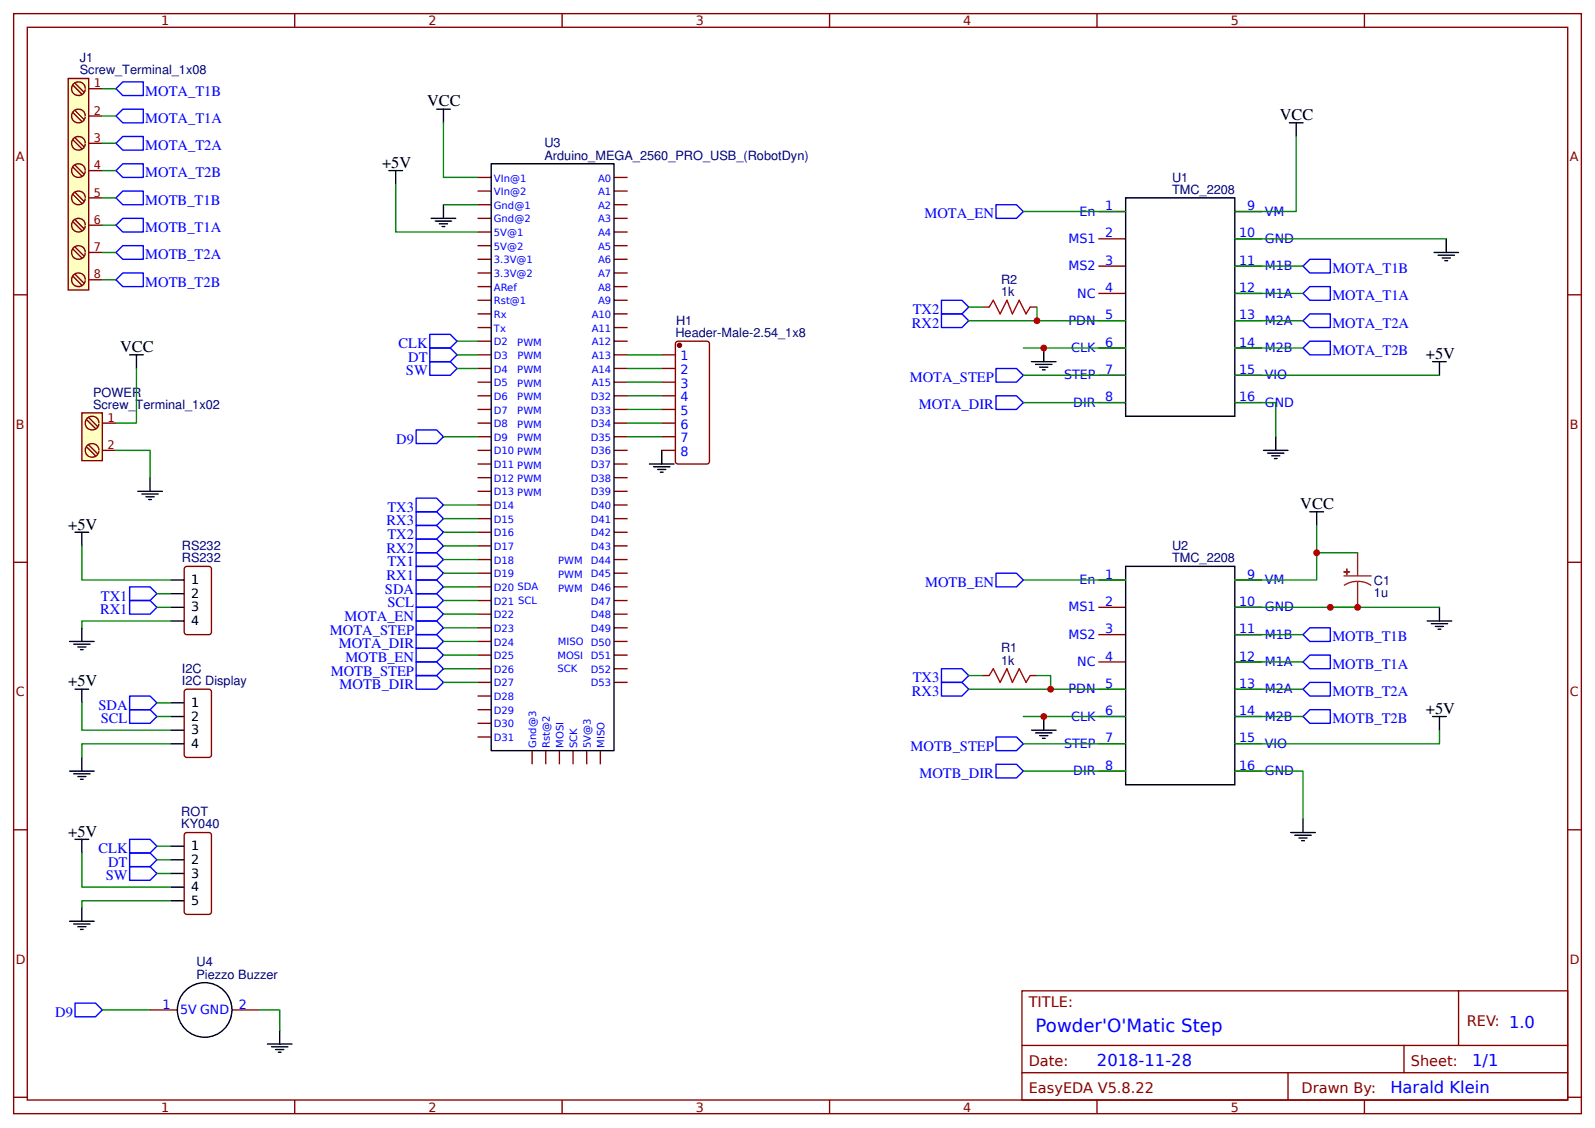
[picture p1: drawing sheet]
<svg xmlns="http://www.w3.org/2000/svg" width="309mm" height="219mm" viewBox="0 0 309 219" stroke-linecap="round" stroke-linejoin="round" font-family="sans-serif">
<g fill="none" stroke="#800" stroke-width=".26">
<path d="M2.6 2.6h304.1v213.3h-304.1zM5.3 5.3h298.7v208h-298.7zM57.1 2.6v2.7M109 2.6v2.7M160.9 2.6v2.7M212.7 2.6v2.7M264.6 2.6v2.7M92.6 34.4h2.6M92.6 37h2.6M92.6 39.7h2.6M119.1 34.4h2.6M119.1 37h2.6"/>
<path d="M119.1 39.7h2.6M2.6 57.1h2.7M92.6 42.3h2.6M92.6 45h2.6M92.6 47.6h2.6M92.6 50.3h2.6M92.6 52.9h2.6M92.6 55.6h2.6M92.6 58.2h2.6M119.1 42.3h2.6M119.1 45h2.6M119.1 47.6h2.6"/>
<path d="M119.1 50.3h2.6M119.1 52.9h2.6M119.1 55.6h2.6M119.1 58.2h2.6M190.5 59.5h1.3M199.8 59.5h1.3M213 41h5.3M213 46.3h5.3M213 51.6h5.3M213 56.9h5.3M239.4 41h5.3M239.4 46.3h5.3"/>
<path d="M239.4 51.6h5.3M239.4 56.9h5.3M304 57.1h2.7M92.6 60.9h2.6M92.6 63.5h2.6M92.6 66.1h2.6M92.6 68.8h2.6M92.6 71.4h2.6M92.6 74.1h2.6M92.6 76.7h2.6M92.6 79.4h2.6M119.1 60.9h2.6"/>
<path d="M119.1 63.5h2.6M119.1 66.1h2.6M119.1 68.8h2.6M119.1 71.4h2.6M119.1 74.1h2.6M119.1 76.7h2.6M119.1 79.4h2.6M213 62.2h5.3M213 67.5h5.3M213 72.8h5.3M213 78.1h5.3M239.4 62.2h5.3"/>
<path d="M239.4 67.5h5.3M239.4 72.8h5.3M239.4 78.1h5.3M92.6 82h2.6M92.6 84.7h2.6M92.6 87.3h2.6M92.6 90h2.6M92.6 92.6h2.6M92.6 95.2h2.6M92.6 97.9h2.6M119.1 82h2.6M119.1 84.7h2.6"/>
<path d="M119.1 87.3h2.6M119.1 90h2.6M119.1 92.6h2.6M119.1 95.2h2.6M119.1 97.9h2.6M2.6 109h2.7M92.6 100.5h2.6M92.6 103.2h2.6M92.6 105.8h2.6M92.6 108.5h2.6M92.6 111.1h2.6M92.6 113.8h2.6"/>
<path d="M92.6 116.4h2.6M92.6 119.1h2.6M119.1 100.5h2.6M119.1 103.2h2.6M119.1 105.8h2.6M119.1 108.5h2.6M119.1 111.1h2.6M119.1 113.8h2.6M119.1 116.4h2.6M119.1 119.1h2.6M213 112.4h5.3M213 117.7h5.3"/>
<path d="M239.4 112.4h5.3M239.4 117.7h5.3M304 109h2.7M92.6 121.7h2.6M92.6 124.4h2.6M92.6 127h2.6M92.6 129.6h2.6M92.6 132.3h2.6M92.6 134.9h2.6M92.6 137.6h2.6M119.1 121.7h2.6M119.1 124.4h2.6"/>
<path d="M119.1 127h2.6M119.1 129.6h2.6M119.1 132.3h2.6M190.5 131h1.3M199.8 131h1.3M213 123h5.3M213 128.3h5.3M213 133.6h5.3M213 138.9h5.3M239.4 123h5.3M239.4 128.3h5.3M239.4 133.6h5.3"/>
<path d="M239.4 138.9h5.3M92.6 140.2h2.6M92.6 142.9h2.6M103.2 145.5v2.7M105.8 145.5v2.7M108.5 145.5v2.7M111.1 145.5v2.7M113.8 145.5v2.7M116.4 145.5v2.7M213 144.2h5.3M213 149.5h5.3M239.4 144.2h5.3"/>
<path d="M239.4 149.5h5.3M2.6 160.9h2.7M304 160.9h2.7M198.2 192.1h105.8v21.2h-105.8zM282.8 192.1v10.6M2.6 212.7h2.7M57.1 213.3v2.6M109 213.3v2.6M160.9 213.3v2.6M198.2 202.7h105.8M198.2 208h105.8M212.7 213.3v2.6"/>
<path d="M249.8 208v5.3M264.6 213.3v2.6M272.3 202.7v5.3M304 212.7h2.7"/>
</g>
<g fill="none" stroke="#000" stroke-width=".26">
<path d="M75.4 33.1h2.7M76.7 33.1v2.6M84.7 21.2h2.6M86 21.2v2.6M86 39.7v2.6M95.2 31.7h23.9v113.8h-23.9zM218.3 38.4h21.1v42.3h-21.1zM250 23.8h2.7M251.4 23.8v2.7M83.6 42.3h4.8M84.4 42.9h3.2M85.2 43.4h1.6"/>
<path d="M85.7 43.9h.6M278.1 48.9h4.7M278.9 49.5h3.1M279.7 50h1.6M280.2 50.5h.5M280.5 46.3v2.6M277.8 70.1h2.7M279.1 70.1v2.7M245 87.3h4.8M245.8 87.8h3.2M246.6 88.4h1.6M247.1 88.9h.5"/>
<path d="M247.4 84.7v2.6M254 99.2h2.6M255.3 99.2v2.7M218.3 109.8h21.1v42.3h-21.1zM279.1 117.7v2.7M276.8 120.4h4.7M277.5 120.9h3.2M277.8 138.9h2.7M278.3 121.4h1.6M278.9 122h.5M279.1 138.9v2.7M252.7 158.7v2.7"/>
<path d="M250.3 161.4h4.8M251.1 161.9h3.2M251.9 162.5h1.6M252.4 163h.5"/>
</g>
<g fill="none" stroke="#080" stroke-width=".26">
<path d="M86 23.8v10.6h6.6M251.4 26.5v14.5h-12M187.9 59.5h2.6M198.4 41h19.9M201.1 59.5v2.7M239.4 46.3h41.1M187.9 62.2h30.4M198.4 72.8h19.9M198.4 78.1h19.9M239.4 78.1h8v6.6M239.4 72.8h39.7M86 97.9h6.6"/>
<path d="M86 119.1h6.6M86 100.5h6.6M86 103.2h6.6M86 105.8h6.6M86 108.5h6.6M86 111.1h6.6M86 113.8h6.6M86 116.4h6.6M198.4 112.4h19.9M239.4 117.7h39.7M255.3 101.9v10.5h-15.9M86 121.7h6.6"/>
<path d="M86 124.4h6.6M86 127h6.6M86 129.6h6.6M86 132.3h6.6M187.9 131h2.6M187.9 133.6h30.4M201.1 131h2.6v2.6M198.4 144.2h19.9M198.4 149.5h19.9M239.4 149.5h13.3v9.2M279.1 141.6v2.6h-39.7"/>
</g>
<g fill="none" stroke="#00f" stroke-width=".26">
<path d="M193.1 39.7h4l1.3 1.3-1.3 1.3h-4zM182.6 58.2h3.9l1.4 1.3-1.4 1.4h-3.9zM182.6 60.9h3.9l1.4 1.3-1.4 1.3h-3.9zM193.1 71.4h4l1.3 1.4-1.3 1.3h-4zM193.1 76.7h4l1.3 1.4-1.3 1.3h-4zM80.7 96.6h4l1.3 1.3-1.3 1.3h-4zM80.7 99.2h4l1.3 1.3-1.3 1.4h-4zM80.7 101.9h4l1.3 1.3-1.3 1.3h-4zM80.7 104.5h4l1.3 1.3-1.3 1.4h-4zM80.7 107.2h4l1.3 1.3-1.3 1.3h-4zM80.7 109.8h4l1.3 1.3-1.3 1.3h-4zM80.7 117.7h4l1.3 1.4-1.3 1.3h-4z"/>
<path d="M80.7 112.4h4l1.3 1.4-1.3 1.3h-4zM80.7 115.1h4l1.3 1.3-1.3 1.3h-4zM193.1 111.1h4l1.3 1.3-1.3 1.4h-4zM80.7 120.4h4l1.3 1.3-1.3 1.3h-4zM80.7 123h4l1.3 1.4-1.3 1.3h-4zM80.7 125.7h4l1.3 1.3-1.3 1.3h-4zM80.7 128.3h4l1.3 1.3-1.3 1.4h-4zM80.7 131h4l1.3 1.3-1.3 1.3h-4zM182.6 132.3h3.9l1.4 1.3-1.4 1.3h-3.9zM182.6 129.6h3.9l1.4 1.4-1.4 1.3h-3.9zM193.1 142.9h4l1.3 1.3-1.3 1.3h-4zM193.1 148.2h4l1.3 1.3-1.3 1.3h-4z"/>
</g>
<path d="M191.8 59.5l.8-1.3 1.3 2.7 1.4-2.7 1 2.7 1.3-2.7 1.4 2.7 .8-1.4M191.8 131l.8-1.4 1.3 2.7 1.4-2.7 1 2.7 1.3-2.7 1.4 2.7 .8-1.3" fill="none" stroke="#a00000" stroke-width=".26"/>
<path d="M13.2 15.2h4v41h-4z" fill="#ffffc2" stroke="#840000" stroke-width=".26"/>
<g fill="none" stroke="#840000" stroke-width=".26">
<path d="M14.2 16.5l1.7 1.8M14.6 16.1l1.7 1.8M16.5 17.2a1.32 1.32 0 0 0-1.9-1.2 1.32 1.32 0 0 0-.1 2.3 1.32 1.32 0 0 0 2-1M17.2 17.2h2.6M14.2 32.4l1.7 1.7M14.2 21.8l1.7 1.7M14.2 37.7l1.7 1.7M14.2 27.1l1.7 1.7M14.6 37.3l1.7 1.7M14.6 26.7l1.7 1.7M14.6 32l1.7 1.7M14.6 21.4l1.7 1.8"/>
<path d="M16.5 38.4a1.32 1.32 0 0 0-1.9-1.2 1.32 1.32 0 0 0-.1 2.3 1.32 1.32 0 0 0 2-1M16.5 33.1a1.32 1.32 0 0 0-1.9-1.2 1.32 1.32 0 0 0-.1 2.3 1.32 1.32 0 0 0 2-1M16.5 27.8a1.32 1.32 0 0 0-1.9-1.2 1.32 1.32 0 0 0-.1 2.3 1.32 1.32 0 0 0 2-1M16.5 22.5a1.32 1.32 0 0 0-1.9-1.2 1.32 1.32 0 0 0-.1 2.3 1.32 1.32 0 0 0 2-1M17.2 22.5h2.6M17.2 27.8h2.6M17.2 33.1h2.6M17.2 38.4h2.6M14.2 53.6l1.7 1.7M14.2 43l1.7 1.7M14.2 48.3l1.7 1.7M14.6 47.9l1.7 1.7"/>
<path d="M14.6 53.2l1.7 1.7M14.6 42.6l1.7 1.7M16.5 54.2a1.32 1.32 0 0 0-1.9-1.1 1.32 1.32 0 0 0-.1 2.2 1.32 1.32 0 0 0 2-.9M16.5 48.9a1.32 1.32 0 0 0-1.9-1.1 1.32 1.32 0 0 0-.1 2.2 1.32 1.32 0 0 0 2-.9M16.5 43.7a1.32 1.32 0 0 0-1.9-1.2 1.32 1.32 0 0 0-.1 2.3 1.32 1.32 0 0 0 2-1M17.2 43.7h2.6M17.2 48.9h2.6M17.2 54.2h2.6"/>
</g>
<g fill="none" stroke="#00f" stroke-width=".26">
<path d="M23.8 15.9h4v2.6h-4l-1.3-1.3zM23.8 21.2h4v2.6h-4l-1.3-1.3zM23.8 26.5h4v2.6h-4l-1.3-1.3zM23.8 31.7h4v2.7h-4l-1.3-1.3zM23.8 37h4v2.7h-4l-1.3-1.3zM23.8 42.3h4v2.7h-4l-1.3-1.3zM23.8 47.6h4v2.7h-4l-1.3-1.4zM23.8 52.9h4v2.7h-4l-1.3-1.4zM254 50.3h4v2.6h-4l-1.3-1.3zM254 55.6h4v2.6h-4l-1.3-1.3zM254 60.9h4v2.6h-4l-1.3-1.3zM254 66.1h4v2.7h-4l-1.3-1.3z"/>
<path d="M254 121.7h4v2.7h-4l-1.3-1.4zM254 127h4v2.6h-4l-1.3-1.3zM254 132.3h4v2.6h-4l-1.3-1.3zM254 137.6h4v2.6h-4l-1.3-1.3z"/>
</g>
<g fill="none" stroke="#080" stroke-width=".26">
<path d="M19.8 17.2h2.7M19.8 22.5h2.7M19.8 27.8h2.7M19.8 33.1h2.7M19.8 38.4h2.7M19.8 43.7h2.7M19.8 48.9h2.7M19.8 54.2h2.7M239.4 51.6h13.3M239.4 56.9h13.3M239.4 62.2h13.3M239.4 67.5h13.3"/>
<path d="M255.3 107.2h8M258 117.7h5.3M239.4 123h13.3M239.4 128.3h13.3M239.4 133.6h13.3M239.4 138.9h13.3"/>
</g>
<path d="M260.6 111.7h5.3M263.3 112.7l1.3 .2 1.3 .6M263.3 112.7l-1.4 .2-1.3 .6M263.3 107.2v4.5M263.3 112.7v5" fill="none" stroke="#8d2323" stroke-width=".26"/>
<g fill="#8d2323" stroke="#8d2323" stroke-width=".26">
<path d="M260.6 110.9h1.1z"/>
<path d="M261.1 110.3l.1 1.1z"/>
</g>
<path d="M15.9 80h3.9v9.3h-3.9z" fill="#ffffc2" stroke="#840000" stroke-width=".26"/>
<path d="M16.8 86.7l1.7 1.7M16.8 81.4l1.7 1.7M17.2 81l1.7 1.7M17.2 86.3l1.7 1.7M19.2 87.3a1.32 1.32 0 0 0-2-1.2 1.32 1.32 0 0 0-.1 2.3 1.32 1.32 0 0 0 2.1-1M19.2 82a1.32 1.32 0 0 0-2-1.2 1.32 1.32 0 0 0-.1 2.3 1.32 1.32 0 0 0 2.1-1M19.8 82h2.7M19.8 87.3h2.7" fill="none" stroke="#840000" stroke-width=".26"/>
<g fill="none" stroke="#000" stroke-width=".26">
<path d="M25.1 68.8h2.7M26.5 68.8v2.6M200 70.1h4.8M200.8 70.6h3.2M201.6 71.2h1.6M202.1 71.7h.6M202.4 67.5v2.6M26.7 95.2h4.8M27.5 95.8h3.2M28.3 96.3h1.6M28.8 96.8h.6M29.1 92.6v2.6"/>
<path d="M125.9 90h4.8M126.7 90.5h3.2M127.5 91h1.6M128.1 91.5h.5M128.3 87.3v2.7M14.6 103.2h2.6M15.9 103.2v2.6M33.1 112.4h2.6M33.1 115.1h2.6M33.1 117.7h2.6M13.5 124.4h4.8M14.3 124.9h3.2"/>
<path d="M14.6 133.6h2.6M15.1 125.4h1.6M15.6 125.9h.5M15.9 121.7v2.7M15.9 133.6v2.7M33.1 136.3h2.6M33.1 138.9h2.6M33.1 120.4h2.6M202.4 138.9v2.7M13.5 149.5h4.8M14.3 150h3.2M15.1 150.5h1.6"/>
<path d="M15.6 151.1h.5M15.9 146.8v2.7M33.1 141.6h2.6M33.1 144.2h2.6M200 141.6h4.8M200.8 142.1h3.2M201.6 142.6h1.6M202.1 143.1h.6M13.5 178.6h4.8M14.3 179.1h3.2M14.6 162.7h2.6M15.1 179.7h1.6"/>
<path d="M15.9 162.7v2.7M15.9 175.9v2.7M33.1 164h2.6M33.1 166.7h2.6M33.1 169.3h2.6M33.1 172h2.6M33.1 174.6h2.6M15.6 180.2h.5M54.2 199.8v2.6M51.9 202.4h4.7M52.7 202.9h3.1M53.4 203.5h1.6"/>
<path d="M54 204h.5"/>
<circle cx="39.7" cy="195.8" r="5.3"/>
</g>
<g fill="none" stroke="#080" stroke-width=".26">
<path d="M76.7 35.7v9.3h15.9M86 39.7h6.6M26.5 71.4v10.6h-4M88.6 66.1h4M88.6 68.8h4M88.6 71.4h4M121.7 68.8h6.6M121.7 71.4h6.6M121.7 74.1h6.6M121.7 76.7h6.6M121.7 79.4h6.6M198.4 67.5h19.9"/>
<path d="M22.5 87.3h6.6v5.3M86 84.7h6.6M121.7 84.7h6.6M121.7 82h6.6M15.9 105.8v6.6h17.2M30.4 115.1h2.7M30.4 117.7h2.7M15.9 136.3v5.3h17.2M30.4 136.3h2.7M30.4 138.9h2.7M33.1 120.4h-17.2v1.3M198.4 138.9h19.9"/>
<path d="M33.1 144.2h-17.2v2.6M15.9 165.4v6.6h17.2M30.4 164h2.7M30.4 166.7h2.7M30.4 169.3h2.7M33.1 174.6h-17.2v1.3M19.8 195.8h9.3M50.3 195.8h3.9v4"/>
</g>
<g fill="none" stroke="#800" stroke-width=".26">
<path d="M128.3 68.8h2.7M128.3 71.4h2.7M128.3 74.1h2.7M128.3 76.7h2.7M128.3 79.4h2.7M131.2 66.2l5.9-.1 .2 .1 .3 .5v22.7l-.1 .3-.4 .3h-5.6l-.5-.3v-.3v-22.7zM128.3 82h2.7M128.3 84.7h2.7M128.3 87.3h2.7M36 109.9l4.5-.1 .4 .3 .1 12.4-.3 .5h-4.5l-.4-.2-.1-12.5zM36 133.7l4.5-.1 .4 .3 .1 12.4-.3 .5h-4.5l-.4-.2-.1-12.5zM36 161.5l4.5-.1 .4 .3 .1 15-.3 .5-4.5 .1-.4-.3-.1-15.1z"/>
<path d="M29.1 195.8h5.3M45 195.8h5.3"/>
</g>
<path d="M83.3 64.8h4l1.3 1.3-1.3 1.4h-4zM83.3 67.5h4l1.3 1.3-1.3 1.3h-4zM83.3 70.1h4l1.3 1.3-1.3 1.4h-4zM80.7 83.3h4l1.3 1.4-1.3 1.3h-4zM25.1 113.8h4l1.3 1.3-1.3 1.3h-4zM25.1 116.4h4l1.3 1.3-1.3 1.4h-4zM25.1 134.9h4l1.3 1.4-1.3 1.3h-4zM25.1 137.6h4l1.3 1.3-1.3 1.3h-4zM25.1 162.7h4l1.3 1.3-1.3 1.4h-4zM25.1 165.4h4l1.3 1.3-1.3 1.3h-4zM25.1 168h4l1.3 1.3-1.3 1.4h-4zM14.6 194.5h3.9l1.3 1.3-1.3 1.3h-3.9z" fill="none" stroke="#00f" stroke-width=".26"/>
<circle cx="131.8" cy="66.9" r=".4" fill="#800" stroke="#800" stroke-width=".26"/>
<g fill="#c00">
<circle cx="202.4" cy="138.9" r=".66"/>
<circle cx="255.3" cy="107.2" r=".66"/>
<circle cx="201.1" cy="62.2" r=".66"/>
<circle cx="203.7" cy="133.6" r=".66"/>
<circle cx="258" cy="117.7" r=".66"/>
<circle cx="202.4" cy="67.5" r=".66"/>
<circle cx="263.3" cy="117.7" r=".66"/>
</g>
<text font-size="3.5" fill="#00f" x="200.8" y="200">Powder'O'Matic Step</text>
<g font-size="3.2">
<text x="82.8" y="20.6">VCC</text>
<text x="248.2" y="23.3">VCC</text>
<text x="74.1" y="32.5">+5V</text>
<text x="23.3" y="68.3">VCC</text>
<text x="276.5" y="69.6">+5V</text>
<text x="252.1" y="98.7">VCC</text>
<text x="13.2" y="102.7">+5V</text>
<text x="13.2" y="133.1">+5V</text>
<text x="276.5" y="138.4">+5V</text>
<text x="13.2" y="162.2">+5V</text>
</g>
<g font-size="3.2" fill="#00f">
<text x="212.7" y="206.6">2018-11-28</text>
<text x="285.5" y="206.6">1/1</text>
<text x="269.6" y="211.9">Harald Klein</text>
</g>
<g font-size="2.8" fill="#00f">
<text x="28.2" y="18.5">MOTA_T1B</text>
<text x="28.2" y="23.8">MOTA_T1A</text>
<text x="28.2" y="29.1">MOTA_T2A</text>
<text x="28.2" y="34.4">MOTA_T2B</text>
<text x="28.2" y="39.7">MOTB_T1B</text>
<text x="28.2" y="45">MOTB_T1A</text>
<text x="179.3" y="42.3">MOTA_EN</text>
<text x="28.2" y="50.3">MOTB_T2A</text>
<text x="258.4" y="52.9">MOTA_T1B</text>
<text x="28.2" y="55.6">MOTB_T2B</text>
<text x="258.4" y="58.2">MOTA_T1A</text>
<text x="176.8" y="63.5">RX2</text>
<text x="177" y="60.9">TX2</text>
<text x="258.4" y="63.5">MOTA_T2A</text>
<text x="77.3" y="67.5">CLK</text>
<text x="79.2" y="70.1">DT</text>
<text x="258.4" y="68.8">MOTA_T2B</text>
<text x="78.7" y="72.8">SW</text>
<text x="176.4" y="74.1">MOTA_STEP</text>
<text x="178.2" y="79.4">MOTA_DIR</text>
<text x="76.9" y="86">D9</text>
<text x="75" y="101.9">RX3</text>
<text x="75.1" y="99.2">TX3</text>
<text x="75" y="107.2">RX2</text>
<text x="75.1" y="104.5">TX2</text>
<text x="75" y="112.4">RX1</text>
<text x="75.1" y="109.8">TX1</text>
<text x="179.4" y="113.8">MOTB_EN</text>
<text x="19.4" y="119.1">RX1</text>
<text x="19.6" y="116.4">TX1</text>
<text x="74.7" y="115.1">SDA</text>
<text x="75.1" y="117.7">SCL</text>
<text x="64" y="123">MOTA_STEP</text>
<text x="65.7" y="125.7">MOTA_DIR</text>
<text x="66.8" y="120.4">MOTA_EN</text>
<text x="258.4" y="124.4">MOTB_T1B</text>
<text x="64.1" y="131">MOTB_STEP</text>
<text x="67" y="128.3">MOTB_EN</text>
<text x="258.4" y="129.6">MOTB_T1A</text>
<text x="19.1" y="137.6">SDA</text>
<text x="65.9" y="133.6">MOTB_DIR</text>
<text x="176.8" y="134.9">RX3</text>
<text x="177" y="132.3">TX3</text>
<text x="258.4" y="134.9">MOTB_T2A</text>
<text x="19.6" y="140.2">SCL</text>
<text x="258.4" y="140.2">MOTB_T2B</text>
<text x="176.6" y="145.5">MOTB_STEP</text>
<text x="178.3" y="150.8">MOTB_DIR</text>
<text x="19.1" y="165.4">CLK</text>
<text x="20.5" y="170.7">SW</text>
<text x="21" y="168">DT</text>
<text x="10.7" y="197.1">D9</text>
</g>
<g font-size="2.8" fill="#800">
<text x="199.5" y="195.3">TITLE:</text>
<text x="284.4" y="199">REV: 1.0</text>
<text x="199.5" y="206.6">Date:</text>
<text x="273.6" y="206.6">Sheet:</text>
<text x="199.5" y="211.9">EasyEDA V5.8.22</text>
<text x="252.4" y="211.9">Drawn By:</text>
</g>
<g font-size="2.5" fill="#800">
<text x="31.2" y="4.9">1</text>
<text x="83.1" y="4.9">2</text>
<text x="134.9" y="4.9">3</text>
<text x="186.8" y="4.9">4</text>
<text x="238.7" y="4.9">5</text>
<text x="3" y="31.2">A</text>
<text x="304.4" y="31.2">A</text>
<text x="3" y="83.1">B</text>
<text x="304.4" y="83.1">B</text>
<text x="3" y="134.9">C</text>
<text x="304.4" y="134.9">C</text>
<text x="3" y="186.8">D</text>
<text x="304.4" y="186.8">D</text>
<text x="31.2" y="215.5">1</text>
<text x="83.1" y="215.5">2</text>
<text x="134.9" y="215.5">3</text>
<text x="186.8" y="215.5">4</text>
<text x="238.7" y="215.5">5</text>
</g>
<g font-size="2.5" fill="#000080">
<text x="15.5" y="14.4">Screw_Terminal_1x08</text>
<text x="15.5" y="12">J1</text>
<text x="105.6" y="28.6">U3</text>
<text x="105.6" y="31">Arduino_MEGA_2560_PRO_USB_(RobotDyn)</text>
<text x="227.3" y="35.2">U1</text>
<text x="227.3" y="37.6">TMC_2208</text>
<text x="194.1" y="57.4">1k</text>
<text x="194.1" y="55">R2</text>
<text x="131" y="65.4">Header-Male-2.54_1x8</text>
<text x="131.1" y="63">H1</text>
<text x="18.1" y="76.9">POWER</text>
<text x="18.1" y="79.2">Screw_Terminal_1x02</text>
<text x="35.3" y="106.7">RS232</text>
<text x="227.3" y="106.6">U2</text>
<text x="35.3" y="109">RS232</text>
<text x="227.3" y="109">TMC_2208</text>
<text x="266.4" y="113.4">C1</text>
<text x="266.4" y="115.7">1u</text>
<text x="35.3" y="130.5">I2C</text>
<text x="194.1" y="128.9">1k</text>
<text x="194.1" y="126.5">R1</text>
<text x="35.3" y="132.8">I2C Display</text>
<text x="35.2" y="160.6">KY040</text>
<text x="35.2" y="158.3">ROT</text>
<text x="38.1" y="189.7">Piezzo Buzzer</text>
<text x="38.1" y="187.3">U4</text>
</g>
<g font-size="2.5" fill="#00f">
<text x="209.3" y="41.8">En</text>
<text x="214.3" y="40.7">1</text>
<text x="241.8" y="40.7">9</text>
<text x="245.3" y="41.8">VM</text>
<text x="207.2" y="47.1">MS1</text>
<text x="214.3" y="46">2</text>
<text x="240.3" y="46">10</text>
<text x="245.3" y="47.1">GND</text>
<text x="207.2" y="52.4">MS2</text>
<text x="214.3" y="51.3">3</text>
<text x="240.3" y="51.3">11</text>
<text x="245.3" y="52.4">M1B</text>
<text x="208.9" y="57.7">NC</text>
<text x="214.3" y="56.6">4</text>
<text x="240.3" y="56.6">12</text>
<text x="245.3" y="57.7">M1A</text>
<text x="207.2" y="63">PDN</text>
<text x="214.3" y="61.9">5</text>
<text x="240.3" y="61.9">13</text>
<text x="245.3" y="63">M2A</text>
<text x="131.9" y="69.8">1</text>
<text x="207.7" y="68.3">CLK</text>
<text x="214.3" y="67.2">6</text>
<text x="240.3" y="67.2">14</text>
<text x="245.3" y="68.3">M2B</text>
<text x="131.9" y="72.5">2</text>
<text x="131.9" y="75.1">3</text>
<text x="131.9" y="77.8">4</text>
<text x="206.3" y="73.6">STEP</text>
<text x="214.3" y="72.5">7</text>
<text x="214.3" y="77.8">8</text>
<text x="240.3" y="72.5">15</text>
<text x="240.3" y="77.8">16</text>
<text x="245.3" y="73.6">VIO</text>
<text x="131.9" y="80.4">5</text>
<text x="131.9" y="83.1">6</text>
<text x="208.1" y="78.8">DIR</text>
<text x="245.3" y="78.8">GND</text>
<text x="131.9" y="85.7">7</text>
<text x="131.9" y="88.4">8</text>
<text x="209.3" y="113.2">En</text>
<text x="214.3" y="112.2">1</text>
<text x="241.8" y="112.2">9</text>
<text x="245.3" y="113.2">VM</text>
<text x="207.2" y="118.5">MS1</text>
<text x="214.3" y="117.5">2</text>
<text x="240.3" y="117.5">10</text>
<text x="245.3" y="118.5">GND</text>
<text x="207.2" y="123.8">MS2</text>
<text x="214.3" y="122.8">3</text>
<text x="240.3" y="122.8">11</text>
<text x="245.3" y="123.8">M1B</text>
<text x="208.9" y="129.1">NC</text>
<text x="214.3" y="128.1">4</text>
<text x="240.3" y="128.1">12</text>
<text x="245.3" y="129.1">M1A</text>
<text x="207.2" y="134.4">PDN</text>
<text x="214.3" y="133.4">5</text>
<text x="240.3" y="133.4">13</text>
<text x="245.3" y="134.4">M2A</text>
<text x="207.7" y="139.7">CLK</text>
<text x="214.3" y="138.6">6</text>
<text x="214.3" y="143.9">7</text>
<text x="240.3" y="138.6">14</text>
<text x="240.3" y="143.9">15</text>
<text x="245.3" y="139.7">M2B</text>
<text x="206.3" y="145">STEP</text>
<text x="214.3" y="149.2">8</text>
<text x="240.3" y="149.2">16</text>
<text x="245.3" y="145">VIO</text>
<text x="208.1" y="150.3">DIR</text>
<text x="245.3" y="150.3">GND</text>
<text x="31.5" y="195.5">1</text>
<text x="34.9" y="196.6">5V GND</text>
<text x="46.3" y="195.5">2</text>
</g>
<g font-size="2.5">
<text x="37" y="113.2">1</text>
<text x="37" y="115.9">2</text>
<text x="37" y="118.5">3</text>
<text x="37" y="121.2">4</text>
<text x="37" y="137.1">1</text>
<text x="37" y="139.7">2</text>
<text x="37" y="142.3">3</text>
<text x="37" y="145">4</text>
<text x="37" y="164.8">1</text>
<text x="37" y="167.5">2</text>
<text x="37" y="170.1">3</text>
<text x="37" y="172.8">4</text>
<text x="37" y="175.4">5</text>
</g>
<g font-size="2.3" fill="#840000">
<text x="18.2" y="16.9">1</text>
<text x="18.2" y="22.2">2</text>
<text x="18.2" y="27.5">3</text>
<text x="18.2" y="32.8">4</text>
<text x="18.2" y="38.1">5</text>
<text x="18.2" y="43.4">6</text>
<text x="18.2" y="48.7">7</text>
<text x="18.2" y="54">8</text>
<text x="20.8" y="81.8">1</text>
<text x="20.8" y="87">2</text>
</g>
<g font-size="1.9" fill="#00f">
<text x="95.8" y="35.2">VIn@1</text>
<text x="116" y="35.2">A0</text>
<text x="95.8" y="37.8">VIn@2</text>
<text x="95.8" y="40.5">Gnd@1</text>
<text x="116" y="37.8">A1</text>
<text x="116" y="40.5">A2</text>
<text x="95.8" y="43.1">Gnd@2</text>
<text x="95.8" y="45.8">5V@1</text>
<text x="116" y="43.1">A3</text>
<text x="116" y="45.8">A4</text>
<text x="95.8" y="48.4">5V@2</text>
<text x="95.8" y="51.1">3.3V@1</text>
<text x="95.8" y="53.7">3.3V@2</text>
<text x="116" y="48.4">A5</text>
<text x="116" y="51.1">A6</text>
<text x="116" y="53.7">A7</text>
<text x="95.8" y="56.4">ARef</text>
<text x="95.8" y="59">Rst@1</text>
<text x="116" y="56.4">A8</text>
<text x="116" y="59">A9</text>
<text x="95.8" y="61.6">Rx</text>
<text x="95.8" y="64.3">Tx</text>
<text x="114.7" y="61.6">A10</text>
<text x="114.7" y="64.3">A11</text>
<text x="95.8" y="66.9">D2</text>
<text x="95.8" y="69.6">D3</text>
<text x="100.3" y="67">PWM</text>
<text x="100.3" y="69.7">PWM</text>
<text x="114.7" y="66.9">A12</text>
<text x="114.7" y="69.6">A13</text>
<text x="95.8" y="72.2">D4</text>
<text x="95.8" y="74.9">D5</text>
<text x="95.8" y="77.5">D6</text>
<text x="100.3" y="72.3">PWM</text>
<text x="100.3" y="75">PWM</text>
<text x="100.3" y="77.6">PWM</text>
<text x="114.6" y="77.5">D32</text>
<text x="114.7" y="72.2">A14</text>
<text x="114.7" y="74.9">A15</text>
<text x="95.8" y="80.2">D7</text>
<text x="95.8" y="82.8">D8</text>
<text x="100.3" y="80.3">PWM</text>
<text x="100.3" y="82.9">PWM</text>
<text x="114.6" y="80.2">D33</text>
<text x="114.6" y="82.8">D34</text>
<text x="95.8" y="85.5">D9</text>
<text x="95.8" y="88.1">D10 PWM</text>
<text x="100.3" y="85.6">PWM</text>
<text x="114.6" y="85.5">D35</text>
<text x="114.6" y="88.1">D36</text>
<text x="95.8" y="90.8">D11 PWM</text>
<text x="95.8" y="93.4">D12 PWM</text>
<text x="114.6" y="90.8">D37</text>
<text x="114.6" y="93.4">D38</text>
<text x="95.8" y="96">D13 PWM</text>
<text x="95.8" y="98.7">D14</text>
<text x="95.8" y="101.3">D15</text>
<text x="114.6" y="96">D39</text>
<text x="114.6" y="98.7">D40</text>
<text x="114.6" y="101.3">D41</text>
<text x="95.8" y="104">D16</text>
<text x="95.8" y="106.6">D17</text>
<text x="114.6" y="104">D42</text>
<text x="114.6" y="106.6">D43</text>
<text x="95.8" y="109.3">D18</text>
<text x="95.8" y="111.9">D19</text>
<text x="108.3" y="109.4">PWM</text>
<text x="108.3" y="112">PWM</text>
<text x="114.6" y="109.3">D44</text>
<text x="114.6" y="111.9">D45</text>
<text x="95.8" y="114.6">D20 SDA</text>
<text x="95.8" y="117.2">D21 SCL</text>
<text x="95.8" y="119.9">D22</text>
<text x="108.3" y="114.7">PWM</text>
<text x="114.6" y="114.6">D46</text>
<text x="114.6" y="117.2">D47</text>
<text x="114.6" y="119.9">D48</text>
<text x="95.8" y="122.5">D23</text>
<text x="95.8" y="125.1">D24</text>
<text x="108.2" y="125">MISO</text>
<text x="114.6" y="122.5">D49</text>
<text x="114.6" y="125.1">D50</text>
<text x="95.8" y="127.8">D25</text>
<text x="95.8" y="130.4">D26</text>
<text x="108.1" y="127.7">MOSI</text>
<text x="108.1" y="130.4">SCK</text>
<text x="114.6" y="127.8">D51</text>
<text x="114.6" y="130.4">D52</text>
<text x="95.8" y="133.1">D27</text>
<text x="95.8" y="135.7">D28</text>
<text x="114.6" y="133.1">D53</text>
<text x="95.8" y="138.4">D29</text>
<text x="95.8" y="141">D30</text>
<text x="95.8" y="143.7">D31</text>
<text x="104" y="145" transform="rotate(-90 104 145)">Gnd@3</text>
<text x="106.6" y="145" transform="rotate(-90 106.6 145)">Rst@2</text>
<text x="109.3" y="145" transform="rotate(-90 109.3 145)">MOSI</text>
<text x="111.9" y="145" transform="rotate(-90 111.9 145)">SCK</text>
<text x="114.6" y="145" transform="rotate(-90 114.6 145)">5V@3</text>
<text x="117.2" y="145" transform="rotate(-90 117.2 145)">MISO</text>
</g>
</svg>
